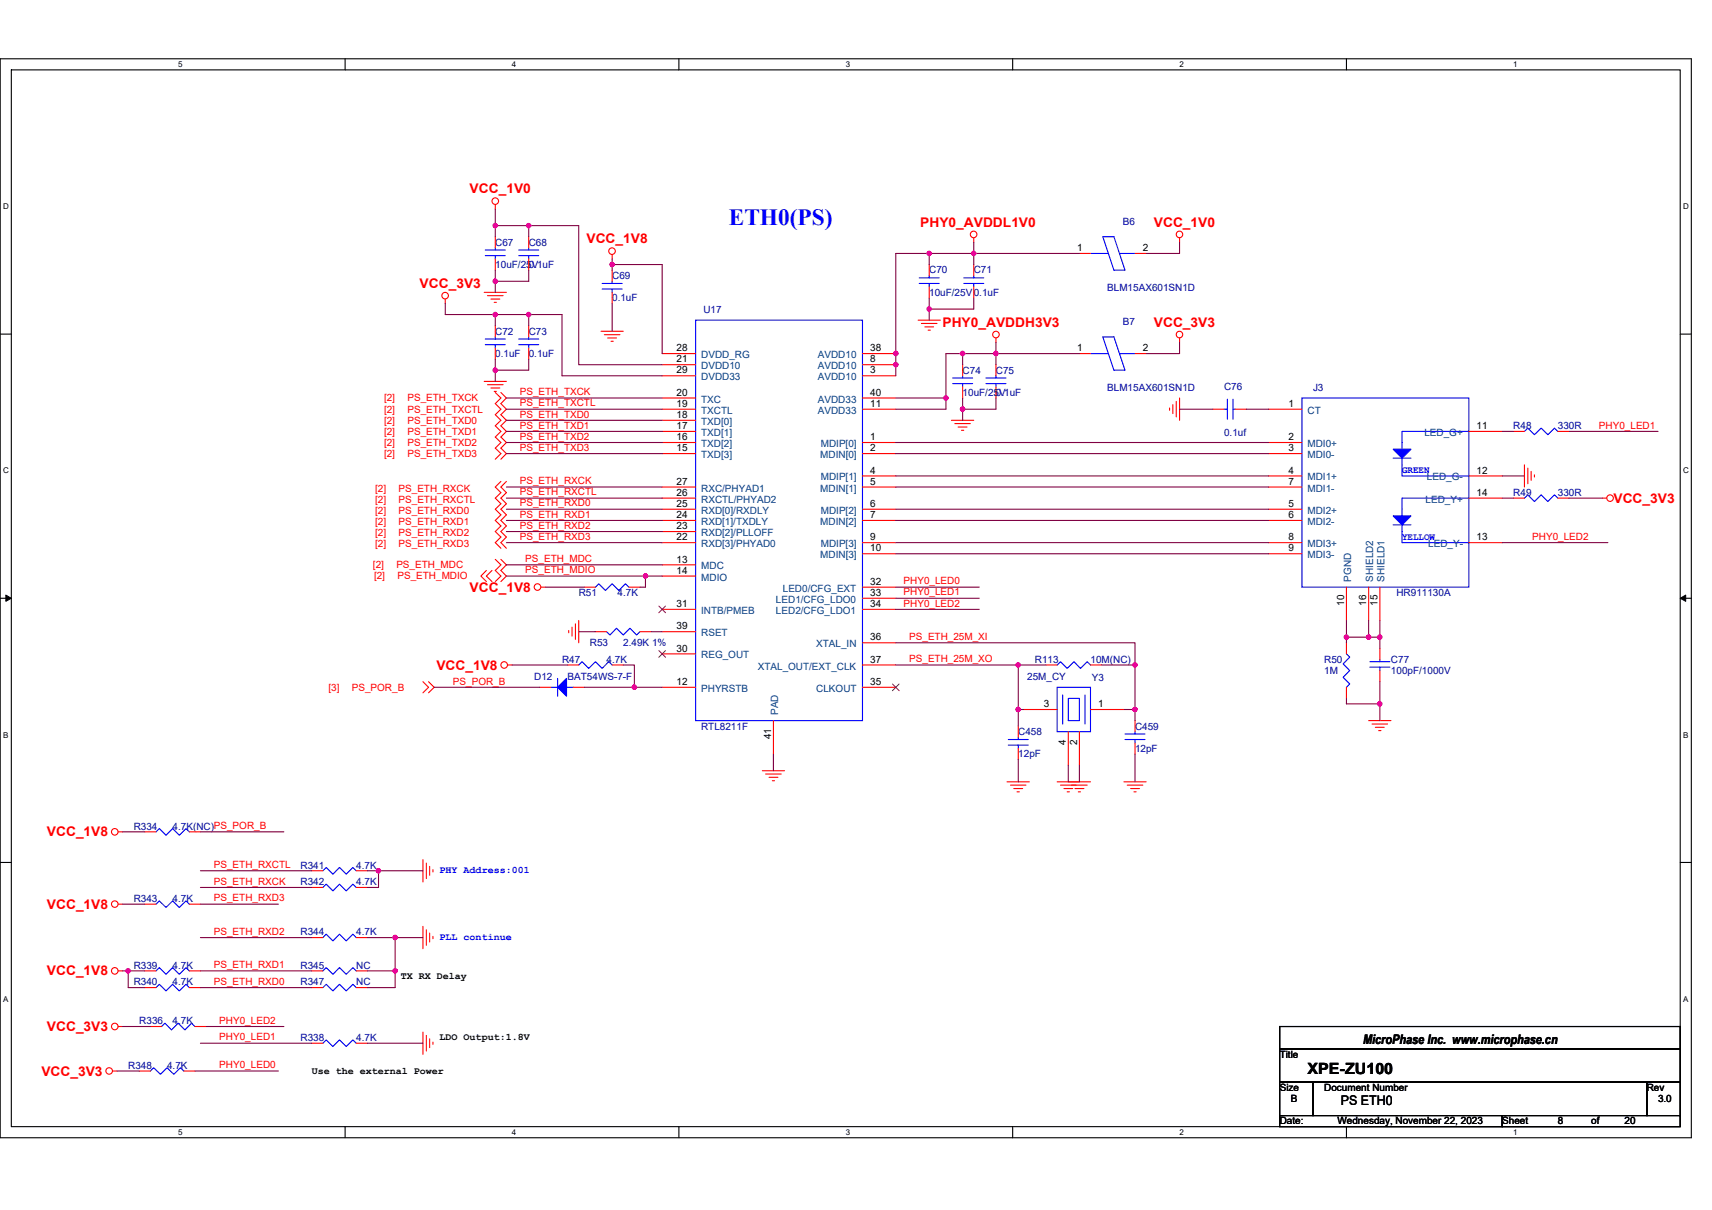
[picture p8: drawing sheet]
<svg xmlns="http://www.w3.org/2000/svg" width="297mm" height="210mm" viewBox="0 0 297 210" stroke-linecap="round" stroke-linejoin="round" font-family="sans-serif">
<path d="M0 10.2h293.5v187.2h-293.5zM2 12.1h289.5v183.4h-289.5z" fill="none" stroke="#000" stroke-width=".19"/>
<g fill="#fff">
<path d="M30.9 10.4h.8v1.6h-.8z"/>
<path d="M30.9 195.7h.8v1.6h-.8z"/>
</g>
<path d="M59.9 10.2v1.9M59.9 195.5v1.9" fill="none" stroke="#000" stroke-width=".19"/>
<g fill="#fff">
<path d="M88.8 10.4h.8v1.6h-.8z"/>
<path d="M88.8 195.7h.8v1.6h-.8z"/>
</g>
<path d="M117.8 10.2v1.9M117.8 195.5v1.9" fill="none" stroke="#000" stroke-width=".19"/>
<g fill="#fff">
<path d="M146.7 10.4h.8v1.6h-.8z"/>
<path d="M146.7 195.7h.8v1.6h-.8z"/>
</g>
<path d="M175.7 10.2v1.9M175.7 195.5v1.9" fill="none" stroke="#000" stroke-width=".19"/>
<g fill="#fff">
<path d="M204.7 10.4h.7v1.6h-.7z"/>
<path d="M204.7 195.7h.7v1.6h-.7z"/>
</g>
<path d="M233.6 10.2v1.9M233.6 195.5v1.9" fill="none" stroke="#000" stroke-width=".19"/>
<g fill="#fff">
<path d="M262.6 10.4h.7v1.6h-.7z"/>
<path d="M262.6 195.7h.7v1.6h-.7z"/>
<path d="M.5 35.1h1v1.5h-1z"/>
<path d="M292 35.1h1v1.5h-1z"/>
<path d="M.5 80.9h1v1.5h-1z"/>
<path d="M292 80.9h1v1.5h-1z"/>
</g>
<path d="M0 58h2M291.5 58h2" fill="none" stroke="#000" stroke-width=".19"/>
<g fill="#fff">
<path d="M.5 126.7h.9v1.6h-.9z"/>
<path d="M292 126.7h.9v1.6h-.9z"/>
</g>
<path d="M0 103.8h2M291.5 103.8h2" fill="none" stroke="#000" stroke-width=".19"/>
<path d="M1 103.3l1 .5-1 .6zM291.5 103.8l1-.5v1.1z" fill="#000" stroke="#000" stroke-width=".17"/>
<g fill="#fff">
<path d="M.5 172.6h.9v1.5h-.9z"/>
<path d="M292 172.6h.9v1.5h-.9z"/>
</g>
<path d="M0 149.7h2M291.5 149.7h2M222 178.1h69.5v3.9h-69.5zM222 182h69.5v5.8h-69.5zM222 187.8h5.8v5.8h-5.8zM222 193.6h38.6v1.9h-38.6zM227.8 187.8h57.9v5.8h-57.9zM260.6 193.6h30.9v1.9h-30.9zM285.7 187.8h5.8v5.8h-5.8z" fill="none" stroke="#000" stroke-width=".19"/>
<g fill="none" stroke="#f00" stroke-width=".19">
<path d="M85.9 35.5v.8M77.3 51.9v.8M84 50.7h3.9M84.6 51.3h2.7M85.2 51.9h1.5M85.7 52.5h.4M85.9 41.1v1.9M85.9 44.9v2M85.9 56.5v2M91.7 56.5v2M91.7 41.1v1.9M91.7 44.9v2"/>
<path d="M104.3 57.5h3.8M104.9 58.1h2.7M105.4 58.7h1.6M106 59.2h.4M106.2 44.2v.7M106.2 46.9v1.9M106.2 50.7v2M159.3 55.6h3.8M159.9 56.1h2.7M160.5 56.7h1.5M161 57.3h.4M161.2 45.9v1.9"/>
<path d="M161.2 49.8v1.9M168.9 41.3v.8M168.9 45.9v1.9M168.9 49.8v1.9M172.8 58.7v.7M187.3 44h1.9M196.9 44h2M204.7 41.3v.8M204.7 58.7v.7M84 66.2h3.9M84.6 66.8h2.7M85.2 67.3h1.5"/>
<path d="M85.7 67.9h.4M85.9 68.1l1 1-1 .9 1 1-1 1 1 .9-1 1 1 1-1 .9 1 1-1 1 1 .9-1 1M85.9 60.4v1.9M86.9 68.1l1 1-1 .9 1 1-1 1 1 .9-1 1 1 1-1 .9 1 1-1 1 1 .9-1 1M91.7 60.4v1.9M114.9 61.4h5.8M114.9 63.3h5.8M114.9 65.2h5.8M114.9 69.1h5.8M114.9 71h5.8M114.9 72.9h5.8M114.9 74.9h5.8"/>
<path d="M114.9 76.8h5.8M114.9 78.7h5.8M149.6 65.2h5.8M149.6 63.3h5.8M149.6 61.4h5.8M149.6 71h5.8M149.6 69.1h5.8M149.6 78.7h5.8M149.6 76.8h5.8M165.1 72.9h3.8M165.7 73.5h2.7M166.2 74.1h1.6"/>
<path d="M166.8 74.7h.4M167 63.3v1.9M167 67.1v2M172.8 63.3v1.9M172.8 67.1v2M187.3 61.4h1.9M196.9 61.4h2M202.9 70.8v.4M203.5 70.2v1.6M204.1 69.7v2.6M204.7 69.1v3.8M210.5 71h1.9"/>
<path d="M214.3 71h1.9M220.1 71h5.8M220.1 78.7h5.8M220.1 76.8h5.8M254.8 74.9h5.8M262.6 74.9h1.9M270.3 74.9h1.9M84.4 99l-1 1 1 .9M85.4 99l-1 1 1 .9M85.9 97.1l1 .9-1 1 1 1-1 .9M86.9 97.1l1 .9-1 1 1 1-1 .9M86.9 83.5l-1 1 1 1-1 .9 1 1-1 1 1 .9-1 1 1 1-1 .9 1 1-1 1 1 .9"/>
<path d="M87.9 83.5l-1 1 1 1-1 .9 1 1-1 1 1 .9-1 1 1 1-1 .9 1 1-1 1 1 .9M114.9 98h5.8M114.9 100h5.8M114.9 84.5h5.8M114.9 86.4h5.8M114.9 88.4h5.8M114.9 90.3h5.8M114.9 92.2h5.8M114.9 94.2h5.8M149.6 84.5h5.8M149.6 90.3h5.8M149.6 96.1h5.8"/>
<path d="M149.6 82.6h5.8M149.6 88.4h5.8M149.6 94.2h5.8M220.1 96.1h5.8M220.1 94.2h5.8M220.1 90.3h5.8M220.1 88.4h5.8M220.1 82.6h5.8M220.1 84.5h5.8M254.8 82.6h5.8M254.8 86.4h5.8M254.8 94.2h5.8"/>
<path d="M262.6 86.4h1.9M264.5 80.7v3.8M265.1 81.2v2.7M265.7 81.8v1.6M266.2 82.4v.4M270.3 86.4h1.9M278 86.4h.8M73.4 118.3l1 1-1 .9M74.4 118.3l.9 1-.9 .9M88.1 115.4h.7M93.7 119.3h1.9M93.8 101.9h.8"/>
<path d="M98.5 115.4h1.9M98.7 109.4v.4M99.2 108.8v1.6M99.5 119.3h1.9M99.8 108.3v2.7M100.4 107.7v3.8M101.4 101.9h1.9M103.3 109.6h1.9M106.2 115.4h1.9M109.1 101.9h1.9M111 109.6h2M114.9 105.7h5.8"/>
<path d="M114.9 119.3h5.8M114.9 113.5h5.8M114.9 109.6h5.8M149.6 119.3h5.8M149.6 101.9h5.8M149.6 103.8h5.8M149.6 105.7h5.8M149.6 111.5h5.8M149.6 115.4h5.8M181.5 115.4h1.9M189.2 115.4h2M233.6 101.9v5.8"/>
<path d="M233.6 119.3v1.9M233.6 111.5v2M237.5 101.9v5.8M239.4 101.9v5.8M239.4 112.5v1.9M239.4 116.4v1.9M132.3 133.8h3.8M132.8 134.3h2.7M133.4 134.9h1.6M134 135.5h.4M134.2 125.1v5.8M174.7 135.7h3.9"/>
<path d="M175.3 136.2h2.7M175.9 136.8h1.5M176.5 137.4h.4M176.7 126v2M176.7 129.9v1.9M177.6 123.1h5.8M183.4 135.7h3.9M184 136.2h2.7M184.6 136.8h1.5M185.2 137.4h.3M185.4 135.7h3.8M185.4 127v5.8"/>
<path d="M185.9 136.2h2.7M186.5 136.8h1.6M187.1 137.4h.4M187.3 127v5.8M189.2 123.1h5.8M195 135.7h3.9M195.6 136.2h2.7M196.2 136.8h1.5M196.7 137.4h.4M196.9 125.1v1.9M196.9 128.9v2M237.5 125.1h3.8"/>
<path d="M238.1 125.6h2.6M238.6 126.2h1.6M239.2 126.8h.4M20.5 144.4h.8M20.5 156.9h.8M25.1 144.4h2M25.1 156.9h2M32.8 144.4h2M32.8 156.9h2M54.1 151.1h1.9M54.1 154h1.9M61.8 151.1h1.9"/>
<path d="M61.8 154h1.9M73.4 149.2v3.9M74 149.8v2.7M74.5 150.3v1.6M75.1 150.9v.4M20.5 168.5h.8M20.5 178.1h.8M25.1 171.4h2M25.1 168.5h2M26.1 178.1h1.9M32.8 171.4h2M32.8 168.5h2"/>
<path d="M33.8 178.1h1.9M54.1 162.7h1.9M54.1 168.5h1.9M54.1 171.4h1.9M61.8 162.7h1.9M61.8 168.5h1.9M61.8 171.4h1.9M73.4 160.8v3.8M73.4 179.1v3.9M74 161.4v2.6M74 179.7v2.7M74.5 161.9v1.6"/>
<path d="M75.1 162.5v.4M19.5 185.9h.8M24.2 185.9h1.9M31.9 185.9h1.9M54.1 181h1.9M61.8 181h1.9M74.5 180.3v1.5M75.1 180.8v.4"/>
<circle cx="85.9" cy="34.9" r=".57"/>
<circle cx="77.2" cy="51.3" r=".57"/>
<circle cx="106.2" cy="43.6" r=".57"/>
<circle cx="168.9" cy="40.7" r=".57"/>
<circle cx="172.8" cy="58.1" r=".57"/>
<circle cx="204.6" cy="40.7" r=".57"/>
<circle cx="204.6" cy="58.1" r=".57"/>
<circle cx="279.4" cy="86.4" r=".57"/>
<circle cx="87.5" cy="115.4" r=".57"/>
<circle cx="93.3" cy="101.9" r=".57"/>
<circle cx="19.9" cy="144.4" r=".57"/>
<circle cx="19.9" cy="156.9" r=".57"/>
<circle cx="19.9" cy="178.1" r=".57"/>
<circle cx="19.9" cy="168.5" r=".57"/>
<circle cx="18.9" cy="185.9" r=".57"/>
</g>
<g fill="none" stroke="#00f" stroke-width=".19">
<path d="M84.2 44.4h3.5M84.2 43.4h3.5M84.2 59.8h3.5M84.2 58.8h3.5M85.9 43v.4M85.9 44.4v.5M85.9 58.5v.3M85.9 59.8v.6M90 59.8h3.5M90 58.8h3.5M90 44.4h3.5M90 43.4h3.5"/>
<path d="M91.7 58.5v.3M91.7 59.8v.6M91.7 43v.4M91.7 44.4v.5M104.5 50.2h3.4M104.5 49.2h3.4M106.2 48.8v.4M106.2 50.2v.5M120.7 55.6h28.9v69.5h-28.9zM159.5 49.2h3.5M159.5 48.2h3.5M161.2 47.8v.4"/>
<path d="M161.2 49.2v.6M167.2 49.2h3.5M167.2 48.2h3.5M168.9 47.8v.4M168.9 49.2v.6M189.2 44h3.1M191.3 41.1h2l1.9 5.8h-1.9zM191.3 58.5h2l1.9 5.7h-1.9zM194.2 44h2.7M165.3 66.6h3.5M165.3 65.6h3.5M167 65.2v.4"/>
<path d="M167 66.6v.5M171.1 66.6h3.4M171.1 65.6h3.4M172.8 65.2v.4M172.8 66.6v.5M189.2 61.4h3.1M194.2 61.4h2.7M212.4 71h.6M213 69.3v3.4M213.9 69.3v3.4M213.9 71h.4M225.9 69.1h28.9v32.8h-28.9z"/>
<path d="M241.7 79.5h3.1M243.3 79.5v3.1h11.5M254.8 74.9h-11.5v3.1M264.5 74.9l.6-.6 1.1 1.1 1.2-1.1 1.2 1.1 1.1-1.1 .6 .6M241.7 91.1h3.1M243.3 91.1v3.1h11.5M254.8 86.4h-11.5v3.1M264.5 86.4l.6-.5 1.1 1.1 1.2-1.1 1.2 1.1 1.1-1.1 .6 .5M95.6 119.3h1.1M96.7 117.7v3.1M98.3 119.3h1.2M100.4 115.4l.6-.6 1.1 1.2 1.2-1.2 1.2 1.2 1.1-1.2 .6 .6"/>
<path d="M103.3 101.9l.6-.6 1.1 1.2 1.2-1.2 1.2 1.2 1.1-1.2 .6 .6M105.2 109.6l.6 .6 1.2-1.2 1.1 1.2 1.2-1.2 1.1 1.2 .6-.6M183.4 119.3h5.8v7.7h-5.8zM183.4 115.4l.6-.6 1.2 1.2 1.1-1.2 1.2 1.2 1.1-1.2 .6 .6M233.6 113.5l.6 .5-1.2 1.2 1.2 1.2-1.2 1.1 1.2 1.2-.6 .6M237.7 115.8h3.4M237.7 114.8h3.4M239.4 114.4v.4M239.4 115.8v.6M174.9 129.3h3.5M174.9 128.3h3.5M176.7 128v.3"/>
<path d="M176.7 129.3v.6M184.4 120.6v5M185.4 121.2h1.9v3.9h-1.9zM188.3 120.6v5M195.2 128.3h3.5M195.2 127.4h3.5M196.9 127v.4M196.9 128.3v.6M27.1 144.4l.5-.6 1.2 1.1 1.1-1.1 1.2 1.1 1.2-1.1 .5 .6M27.1 156.9l.5-.6 1.2 1.2 1.1-1.2 1.2 1.2 1.2-1.2 .5 .6M56 151.1l.6-.6 1.2 1.2 1.1-1.2 1.2 1.2 1.1-1.2 .6 .6M56 154l.6-.6 1.2 1.2 1.1-1.2 1.2 1.2 1.1-1.2 .6 .6"/>
<path d="M27.1 171.4l.5-.6 1.2 1.2 1.1-1.2 1.2 1.2 1.2-1.2 .5 .6M27.1 168.5l.5-.6 1.2 1.2 1.1-1.2 1.2 1.2 1.2-1.2 .5 .6M28 178.1l.6-.5 1.2 1.1 1.1-1.1 1.2 1.1 1.1-1.1 .6 .5M56 162.7l.6-.6 1.2 1.2 1.1-1.2 1.2 1.2 1.1-1.2 .6 .6M56 168.5l.6-.6 1.2 1.2 1.1-1.2 1.2 1.2 1.1-1.2 .6 .6M56 171.4l.6-.6 1.2 1.2 1.1-1.2 1.2 1.2 1.1-1.2 .6 .6M26.1 185.9l.6-.6 1.1 1.1 1.2-1.1 1.2 1.1 1.1-1.1 .6 .6M56 181l.6-.5 1.2 1.1 1.1-1.1 1.2 1.1 1.1-1.1 .6 .5"/>
</g>
<g fill="#00f" stroke="#00f" stroke-width=".19">
<path d="M241.7 89.5h3.1l-1.5 1.6z" fill-rule="evenodd"/>
<path d="M241.7 78h3.1l-1.5 1.5z" fill-rule="evenodd"/>
<path d="M96.7 119.3l1.6-1.6v3.1z" fill-rule="evenodd"/>
</g>
<path d="M114.3 105.2l1.2 1.1M114.3 112.9l1.2 1.2M115.5 105.2l-1.2 1.1M115.5 112.9l-1.2 1.2M154.9 118.7l1.1 1.2M156 118.7l-1.2 1.2" fill="none" stroke="#804000" stroke-width=".17"/>
<g fill="none" stroke="#800040" stroke-width=".19">
<path d="M85.9 39.2v1.9M85.9 36.3v2.9M85.9 39.2h5.8M91.7 39.2v1.9M91.7 39.2h8.7v24.1h14.5M77.3 52.7v1.9h8.6M85.9 54.6v1.9M85.9 46.9v1.9M85.9 48.8v1.9M85.9 54.6h11.6v10.6h17.4M91.7 54.6v1.9M91.7 46.9v1.9h-5.8"/>
<path d="M106.2 44.9v1M106.2 45.9h8.7v15.5M106.2 45.9v1M106.2 52.7v4.8M161.2 44v1.9M161.2 53.6v2M161.2 51.7v1.9M168.9 44h-13.5v21.2M168.9 51.7v1.9h-7.7M168.9 42.1v1.9M168.9 44v1.9M168.9 44h18.4"/>
<path d="M172.8 59.4v2h14.5M204.7 59.4v2h-5.8M204.7 42.1v1.9h-5.8M85.9 64.2v2M85.9 62.3v1.9M87.9 74.9h27M87.9 76.8h27M87.9 78.7h27M87.9 69.1h27M87.9 71h27M87.9 72.9h27M91.7 62.3v1.9h-5.8"/>
<path d="M155.4 69.1h8.7v1.9h-8.7M155.4 78.7h64.7M155.4 76.8h64.7M167 61.4v1.9M167 71v1.9M167 69.1v1.9M167 61.4h-2.9v7.7M167 61.4h5.8v1.9M172.8 69.1v1.9h-5.8M204.7 71h5.8M216.2 71h3.9M260.6 74.9h2"/>
<path d="M272.2 74.9h15.5M87.9 88.4h27M87.9 90.3h27M87.9 92.2h27M87.9 94.2h27M87.9 84.5h27M87.9 86.4h27M87.9 98h27M87.9 100h24.1M112 100v1.9h-1M112 100h2.9M155.4 96.1h64.7"/>
<path d="M155.4 94.2h64.7M155.4 90.3h64.7M155.4 88.4h64.7M155.4 84.5h64.7M155.4 82.6h64.7M260.6 82.6h3.9M260.6 86.4h2M260.6 94.2h18.4M272.2 86.4h5.8M75.3 119.3h18.4M88.8 115.4h9.7M94.6 101.9h6.8"/>
<path d="M100.4 109.6h2.9M101.4 119.3h8.7M108.1 115.4h2v3.9M110.1 119.3h4.8M113 109.6h1.9M155.4 111.5h41.5v3.9M155.4 115.4h21.3M155.4 103.8h14.5M155.4 101.9h14.5M155.4 105.7h14.5M176.7 115.4h4.8M176.7 115.4v7.7"/>
<path d="M191.2 115.4h5.7M196.9 115.4v7.7M233.6 110.6h3.9M233.6 107.7v2.9M233.6 110.6v.9M237.5 107.7v2.9h1.9M239.4 107.7v2.9M239.4 110.6v1.9M239.4 118.3v3.9M134.2 130.9v2.9M176.7 131.8v3.9M176.7 123.1v2.9"/>
<path d="M176.7 123.1h.9M185.4 132.8v2.9M187.3 132.8v2.9M195 123.1h1.9M196.9 130.9v4.8M196.9 123.1v2M233.6 121.2v1h5.8M239.4 122.2v2.9M21.3 156.9h3.8M21.3 144.4h3.8M34.8 144.4h14.5M34.8 156.9h13.5"/>
<path d="M34.8 151.1h19.3M34.8 154h19.3M63.7 151.1h2M65.7 151.1h7.7M65.7 151.1v2.9h-2M21.3 168.5h.9M21.3 178.1h4.8M22.2 168.5v2.9h2.9M22.2 168.5h2.9M34.8 162.7h19.3M34.8 168.5h19.3M34.8 171.4h19.3"/>
<path d="M35.7 178.1h13.6M63.7 168.5h4.9M63.7 162.7h4.9M68.6 162.7v5.8M68.6 168.5v2.9h-4.9M68.6 162.7h4.8M20.3 185.9h3.9M33.8 185.9h14.5M34.8 181h19.3M63.7 181h9.7"/>
</g>
<g fill="#f0f" stroke="#f0f" stroke-width=".19">
<circle cx="237.5" cy="110.6" r=".38"/>
<circle cx="239.4" cy="110.6" r=".38"/>
<circle cx="233.6" cy="110.6" r=".38"/>
<circle cx="239.4" cy="122.2" r=".38"/>
<circle cx="161.2" cy="53.6" r=".38"/>
<circle cx="161.2" cy="44" r=".38"/>
<circle cx="155.4" cy="61.3" r=".38"/>
<circle cx="168.9" cy="44" r=".38"/>
<circle cx="164.1" cy="69.1" r=".38"/>
<circle cx="167" cy="71" r=".38"/>
<circle cx="167" cy="61.3" r=".38"/>
<circle cx="172.8" cy="61.3" r=".38"/>
<circle cx="91.7" cy="54.6" r=".38"/>
<circle cx="85.9" cy="64.2" r=".38"/>
<circle cx="155.4" cy="63.3" r=".38"/>
<circle cx="22.2" cy="168.5" r=".38"/>
<circle cx="106.2" cy="45.9" r=".38"/>
<circle cx="65.7" cy="151.1" r=".38"/>
<circle cx="85.9" cy="39.1" r=".38"/>
<circle cx="85.9" cy="54.6" r=".38"/>
<circle cx="68.6" cy="168.5" r=".38"/>
<circle cx="68.6" cy="162.7" r=".38"/>
<circle cx="91.7" cy="39.1" r=".38"/>
<circle cx="85.9" cy="48.8" r=".38"/>
<circle cx="110" cy="119.3" r=".38"/>
<circle cx="112" cy="99.9" r=".38"/>
<circle cx="196.9" cy="115.4" r=".38"/>
<circle cx="176.7" cy="115.4" r=".38"/>
<circle cx="196.9" cy="123.1" r=".38"/>
<circle cx="176.7" cy="123.1" r=".38"/>
</g>
<text font-size="4" fill="#00f" x="126.5" y="39">ETH0(PS)</text>
<text font-size="2.7" x="226.9" y="186.4">XPE-ZU100</text>
<g font-size="2.3" fill="#f00">
<text x="81.5" y="33.6">VCC_1V0</text>
<text x="159.7" y="39.4">PHY0_AVDDL1V0</text>
<text x="200.2" y="39.4">VCC_1V0</text>
<text x="101.8" y="42.2">VCC_1V8</text>
<text x="72.8" y="50">VCC_3V3</text>
<text x="163.5" y="56.7">PHY0_AVDDH3V3</text>
<text x="200.2" y="56.7">VCC_3V3</text>
<text x="279.9" y="87.2">VCC_3V3</text>
<text x="81.5" y="102.7">VCC_1V8</text>
<text x="75.7" y="116.2">VCC_1V8</text>
<text x="8.1" y="145.1">VCC_1V8</text>
<text x="8.1" y="157.7">VCC_1V8</text>
<text x="8.1" y="169.3">VCC_1V8</text>
<text x="8.1" y="178.9">VCC_3V3</text>
<text x="7.2" y="186.6">VCC_3V3</text>
</g>
<g font-size="2.3">
<text x="236.5" y="181.1">MicroPhase Inc. www.microphase.cn</text>
<text x="232.6" y="191.8">PS ETH0</text>
</g>
<g font-size="1.7" fill="#000080">
<text x="194.8" y="39">B6</text>
<text x="85.9" y="42.6">C67</text>
<text x="85.9" y="46.5">10uF/25V</text>
<text x="91.7" y="42.6">C68</text>
<text x="91.7" y="46.5">0.1uF</text>
<text x="161.2" y="47.5">C70</text>
<text x="168.9" y="47.5">C71</text>
<text x="106.2" y="48.4">C69</text>
<text x="106.2" y="52.3">0.1uF</text>
<text x="161.2" y="51.3">10uF/25V0.1uF</text>
<text x="192.1" y="50.5">BLM15AX601SN1D</text>
<text x="85.9" y="58.1">C72</text>
<text x="91.7" y="58.1">C73</text>
<text x="122" y="54.4">U17</text>
<text x="194.8" y="56.3">B7</text>
<text x="85.9" y="61.9">0.1uF</text>
<text x="91.7" y="61.9">0.1uF</text>
<text x="167" y="64.8">C74</text>
<text x="172.8" y="64.8">C75</text>
<text x="167" y="68.7">10uF/25V</text>
<text x="172.8" y="68.7">0.1uF</text>
<text x="192.1" y="67.9">BLM15AX601SN1D</text>
<text x="212.4" y="67.7">C76</text>
<text x="227.8" y="67.9">J3</text>
<text x="212.4" y="75.6">0.1uf</text>
<text x="262.6" y="74.5">R48</text>
<text x="270.3" y="74.5">330R</text>
<text x="262.6" y="86.1">R49</text>
<text x="270.3" y="86.1">330R</text>
<text x="100.4" y="103.4">R51</text>
<text x="107.2" y="103.4">4.7K</text>
<text x="242.3" y="103.4">HR911130A</text>
<text x="102.3" y="112.1">R53</text>
<text x="108.1" y="112.1">2.49K 1%</text>
<text x="92.7" y="117.9">D12</text>
<text x="97.5" y="115">R47</text>
<text x="98.5" y="117.9">BAT54WS-7-F</text>
<text x="105.2" y="115">4.7K</text>
<text x="178.2" y="117.9">25M_CY</text>
<text x="179.6" y="115">R113</text>
<text x="189.2" y="115">10M(NC)</text>
<text x="189.4" y="118.1">Y3</text>
<text x="229.8" y="115">R50</text>
<text x="229.8" y="116.9">1M</text>
<text x="241.3" y="115">C77</text>
<text x="241.3" y="116.9">100pF/1000V</text>
<text x="121.6" y="126.6">RTL8211F</text>
<text x="176.7" y="127.6">C458</text>
<text x="176.7" y="131.4">12pF</text>
<text x="196.9" y="126.6">C459</text>
<text x="196.9" y="130.5">12pF</text>
<text x="23.2" y="144">R334</text>
<text x="29.9" y="144">4.7K(NC)PS_POR_B</text>
<text x="52.2" y="150.7">R341</text>
<text x="52.2" y="153.6">R342</text>
<text x="61.8" y="150.7">4.7K</text>
<text x="61.8" y="153.6">4.7K</text>
<text x="23.2" y="156.5">R343</text>
<text x="29.9" y="156.5">4.7K</text>
<text x="52.2" y="162.3">R344</text>
<text x="61.8" y="162.3">4.7K</text>
<text x="23.2" y="171">R340</text>
<text x="23.2" y="168.1">R339</text>
<text x="29.9" y="171">4.7K</text>
<text x="29.9" y="168.1">4.7K</text>
<text x="52.2" y="168.1">R345</text>
<text x="52.2" y="171">R347</text>
<text x="61.8" y="168.1">NC</text>
<text x="61.8" y="171">NC</text>
<text x="24.2" y="177.8">R336</text>
<text x="29.9" y="177.8">4.7K</text>
<text x="22.2" y="185.5">R348</text>
<text x="29" y="185.5">4.7K</text>
<text x="52.2" y="180.7">R338</text>
<text x="61.8" y="180.7">4.7K</text>
</g>
<g font-size="1.7">
<text x="186.9" y="43.6">1</text>
<text x="198.3" y="43.6">2</text>
<text x="117.4" y="61">28</text>
<text x="117.4" y="62.9">21</text>
<text x="117.4" y="64.8">29</text>
<text x="151" y="64.8">3</text>
<text x="151" y="62.9">8</text>
<text x="151" y="61">38</text>
<text x="186.9" y="61">1</text>
<text x="198.3" y="61">2</text>
<text x="117.4" y="68.7">20</text>
<text x="117.4" y="70.6">19</text>
<text x="151" y="70.6">11</text>
<text x="151" y="68.7">40</text>
<text x="223.6" y="70.6">1</text>
<text x="117.4" y="72.5">18</text>
<text x="117.4" y="74.5">17</text>
<text x="117.4" y="76.4">16</text>
<text x="151" y="76.4">1</text>
<text x="223.6" y="76.4">2</text>
<text x="256.2" y="74.5">11</text>
<text x="117.4" y="78.3">15</text>
<text x="151" y="82.2">4</text>
<text x="151" y="78.3">2</text>
<text x="223.6" y="82.2">4</text>
<text x="223.6" y="78.3">3</text>
<text x="256.2" y="82.2">12</text>
<text x="117.4" y="84.1">27</text>
<text x="117.4" y="86">26</text>
<text x="117.4" y="88">25</text>
<text x="117.4" y="89.9">24</text>
<text x="151" y="88">6</text>
<text x="151" y="84.1">5</text>
<text x="151" y="89.9">7</text>
<text x="223.6" y="89.9">6</text>
<text x="223.6" y="88">5</text>
<text x="223.6" y="84.1">7</text>
<text x="256.2" y="86">14</text>
<text x="117.4" y="91.8">23</text>
<text x="117.4" y="93.8">22</text>
<text x="151" y="93.8">9</text>
<text x="151" y="95.7">10</text>
<text x="223.6" y="95.7">9</text>
<text x="223.6" y="93.8">8</text>
<text x="256.2" y="93.8">13</text>
<text x="117.4" y="97.6">13</text>
<text x="117.4" y="99.6">14</text>
<text x="151" y="101.5">32</text>
<text x="117.4" y="105.3">31</text>
<text x="151" y="103.4">33</text>
<text x="151" y="105.3">34</text>
<text x="233.2" y="105.2" transform="rotate(-90 233.2 105.2)">10</text>
<text x="237.1" y="105.2" transform="rotate(-90 237.1 105.2)">16</text>
<text x="239" y="105.2" transform="rotate(-90 239 105.2)">15</text>
<text x="117.4" y="113.1">30</text>
<text x="117.4" y="109.2">39</text>
<text x="151" y="111.1">36</text>
<text x="117.4" y="118.9">12</text>
<text x="151" y="118.9">35</text>
<text x="151" y="115">37</text>
<text x="181.1" y="122.7">3</text>
<text x="190.6" y="122.7">1</text>
<text x="133.8" y="128.3" transform="rotate(-90 133.8 128.3)">41</text>
<text x="185" y="129.3" transform="rotate(-90 185 129.3)">4</text>
<text x="186.9" y="129.3" transform="rotate(-90 186.9 129.3)">2</text>
<text x="69.5" y="169.9">TX RX Delay</text>
<text x="76.3" y="180.5">LDO Output:1.8V</text>
<text x="222" y="183.6">Title</text>
<text x="54.1" y="186.3">Use the external Power</text>
<text x="222" y="189.3">Size</text>
<text x="224" y="191.3">B</text>
<text x="229.8" y="189.3">Document Number</text>
<text x="285.7" y="189.3">Rev</text>
<text x="287.7" y="191.3">3.0</text>
<text x="222" y="195.1">Date:</text>
<text x="232.1" y="195.1">Wednesday, November 22, 2023</text>
<text x="260.6" y="195.1">Sheet</text>
<text x="270.3" y="195.1">8</text>
<text x="276.1" y="195.1">of</text>
<text x="281.9" y="195.1">20</text>
</g>
<g font-size="1.7" fill="#004080">
<text x="121.7" y="62.1">DVDD_RG</text>
<text x="121.7" y="64.1">DVDD10</text>
<text x="121.7" y="66">DVDD33</text>
<text x="141.9" y="66">AVDD10</text>
<text x="141.9" y="64.1">AVDD10</text>
<text x="141.9" y="62.1">AVDD10</text>
<text x="121.7" y="69.8">TXC</text>
<text x="121.7" y="71.8">TXCTL</text>
<text x="141.9" y="71.8">AVDD33</text>
<text x="141.9" y="69.8">AVDD33</text>
<text x="226.9" y="71.8">CT</text>
<text x="121.7" y="73.7">TXD[0]</text>
<text x="121.7" y="75.6">TXD[1]</text>
<text x="121.7" y="77.6">TXD[2]</text>
<text x="142.4" y="77.6">MDIP[0]</text>
<text x="226.9" y="77.6">MDI0+</text>
<text x="247.1" y="75.6">LED_G+</text>
<text x="121.7" y="79.5">TXD[3]</text>
<text x="142.3" y="79.5">MDIN[0]</text>
<text x="142.4" y="83.4">MDIP[1]</text>
<text x="226.9" y="83.4">MDI1+</text>
<text x="226.9" y="79.5">MDI0-</text>
<text x="247.6" y="83.4">LED_G-</text>
<text x="121.7" y="85.3">RXC/PHYAD1</text>
<text x="121.7" y="87.2">RXCTL/PHYAD2</text>
<text x="121.7" y="89.2">RXD[0]/RXDLY</text>
<text x="142.3" y="85.3">MDIN[1]</text>
<text x="142.4" y="89.2">MDIP[2]</text>
<text x="226.9" y="89.2">MDI2+</text>
<text x="226.9" y="85.3">MDI1-</text>
<text x="247.4" y="87.2">LED_Y+</text>
<text x="121.7" y="91.1">RXD[1]/TXDLY</text>
<text x="121.7" y="93">RXD[2]/PLLOFF</text>
<text x="121.7" y="95">RXD[3]/PHYAD0</text>
<text x="142.3" y="91.1">MDIN[2]</text>
<text x="142.4" y="95">MDIP[3]</text>
<text x="226.9" y="95">MDI3+</text>
<text x="226.9" y="91.1">MDI2-</text>
<text x="247.8" y="95">LED_Y-</text>
<text x="121.7" y="98.8">MDC</text>
<text x="121.7" y="100.8">MDIO</text>
<text x="142.3" y="96.9">MDIN[3]</text>
<text x="226.9" y="96.9">MDI3-</text>
<text x="234.4" y="100.9" transform="rotate(-90 234.4 100.9)">PGND</text>
<text x="238.3" y="100.9" transform="rotate(-90 238.3 100.9)">SHIELD2</text>
<text x="240.2" y="100.9" transform="rotate(-90 240.2 100.9)">SHIELD1</text>
<text x="121.7" y="106.5">INTB/PMEB</text>
<text x="134.6" y="104.6">LED1/CFG_LDO0</text>
<text x="134.6" y="106.5">LED2/CFG_LDO1</text>
<text x="135.8" y="102.7">LED0/CFG_EXT</text>
<text x="121.7" y="110.4">RSET</text>
<text x="141.6" y="112.3">XTAL_IN</text>
<text x="121.7" y="114.3">REG_OUT</text>
<text x="131.5" y="116.2">XTAL_OUT/EXT_CLK</text>
<text x="121.7" y="120.1">PHYRSTB</text>
<text x="135" y="124.1" transform="rotate(-90 135 124.1)">PAD</text>
<text x="141.6" y="120.1">CLKOUT</text>
</g>
<g font-size="1.7" fill="#f00">
<text x="66.6" y="69.7">[2]</text>
<text x="66.6" y="71.6">[2]</text>
<text x="70.7" y="69.7">PS_ETH_TXCK</text>
<text x="70.7" y="71.6">PS_ETH_TXCTL</text>
<text x="90.2" y="68.6">PS_ETH_TXCK</text>
<text x="90.2" y="70.5">PS_ETH_TXCTL</text>
<text x="66.6" y="75.4">[2]</text>
<text x="66.6" y="77.4">[2]</text>
<text x="66.6" y="73.5">[2]</text>
<text x="70.7" y="75.4">PS_ETH_TXD1</text>
<text x="70.7" y="77.4">PS_ETH_TXD2</text>
<text x="70.7" y="73.5">PS_ETH_TXD0</text>
<text x="90.2" y="74.4">PS_ETH_TXD1</text>
<text x="90.2" y="76.3">PS_ETH_TXD2</text>
<text x="90.2" y="72.5">PS_ETH_TXD0</text>
<text x="277.4" y="74.4">PHY0_LED1</text>
<text x="66.6" y="79.3">[2]</text>
<text x="70.7" y="79.3">PS_ETH_TXD3</text>
<text x="90.2" y="78.2">PS_ETH_TXD3</text>
<text x="65.1" y="89.2">[2]</text>
<text x="65.1" y="85.3">[2]</text>
<text x="65.1" y="87.2">[2]</text>
<text x="69.1" y="89.2">PS_ETH_RXD0</text>
<text x="69.1" y="85.3">PS_ETH_RXCK</text>
<text x="69.1" y="87.2">PS_ETH_RXCTL</text>
<text x="90.2" y="87.9">PS_ETH_RXD0</text>
<text x="90.2" y="89.8">PS_ETH_RXD1</text>
<text x="90.2" y="84">PS_ETH_RXCK</text>
<text x="90.2" y="86">PS_ETH_RXCTL</text>
<text x="65.1" y="93">[2]</text>
<text x="65.1" y="95">[2]</text>
<text x="65.1" y="91.1">[2]</text>
<text x="69.1" y="93">PS_ETH_RXD2</text>
<text x="69.1" y="95">PS_ETH_RXD3</text>
<text x="69.1" y="91.1">PS_ETH_RXD1</text>
<text x="90.2" y="91.8">PS_ETH_RXD2</text>
<text x="90.2" y="93.7">PS_ETH_RXD3</text>
<text x="265.8" y="93.7">PHY0_LED2</text>
<text x="64.7" y="98.6">[2]</text>
<text x="64.9" y="100.5">[2]</text>
<text x="68.8" y="98.6">PS_ETH_MDC</text>
<text x="69" y="100.5">PS_ETH_MDIO</text>
<text x="91.1" y="97.5">PS_ETH_MDC</text>
<text x="91.1" y="99.5">PS_ETH_MDIO</text>
<text x="156.8" y="101.4">PHY0_LED0</text>
<text x="156.8" y="105.3">PHY0_LED2</text>
<text x="156.8" y="103.3">PHY0_LED1</text>
<text x="157.8" y="111.1">PS_ETH_25M_XI</text>
<text x="57" y="119.8">[3]</text>
<text x="61" y="119.8">PS_POR_B</text>
<text x="78.6" y="118.8">PS_POR_B</text>
<text x="157.8" y="114.9">PS_ETH_25M_XO</text>
<text x="37.1" y="150.6">PS_ETH_RXCTL</text>
<text x="37.1" y="153.5">PS_ETH_RXCK</text>
<text x="37.1" y="156.4">PS_ETH_RXD3</text>
<text x="37.1" y="162.2">PS_ETH_RXD2</text>
<text x="37.1" y="168">PS_ETH_RXD1</text>
<text x="37.1" y="170.9">PS_ETH_RXD0</text>
<text x="38.1" y="177.7">PHY0_LED2</text>
<text x="38.1" y="180.6">PHY0_LED1</text>
<text x="38.1" y="185.4">PHY0_LED0</text>
</g>
<g font-size="1.7" fill="#00f">
<text x="243.3" y="82.1">GREEN</text>
<text x="243.3" y="93.7">YELLOW</text>
<text x="76.3" y="151.6">PHY Address:001</text>
<text x="76.3" y="163.2">PLL continue</text>
</g>
<g font-size="1.4">
<text x="30.9" y="11.7">5</text>
<text x="88.8" y="11.7">4</text>
<text x="146.7" y="11.7">3</text>
<text x="204.7" y="11.7">2</text>
<text x="262.6" y="11.7">1</text>
<text x=".5" y="36.3">D</text>
<text x="292" y="36.3">D</text>
<text x=".5" y="82.1">C</text>
<text x="292" y="82.1">C</text>
<text x=".5" y="128">B</text>
<text x="292" y="128">B</text>
<text x=".5" y="173.8">A</text>
<text x="292" y="173.8">A</text>
<text x="30.9" y="197">5</text>
<text x="88.8" y="197">4</text>
<text x="146.7" y="197">3</text>
<text x="204.7" y="197">2</text>
<text x="262.6" y="197">1</text>
</g>
</svg>
